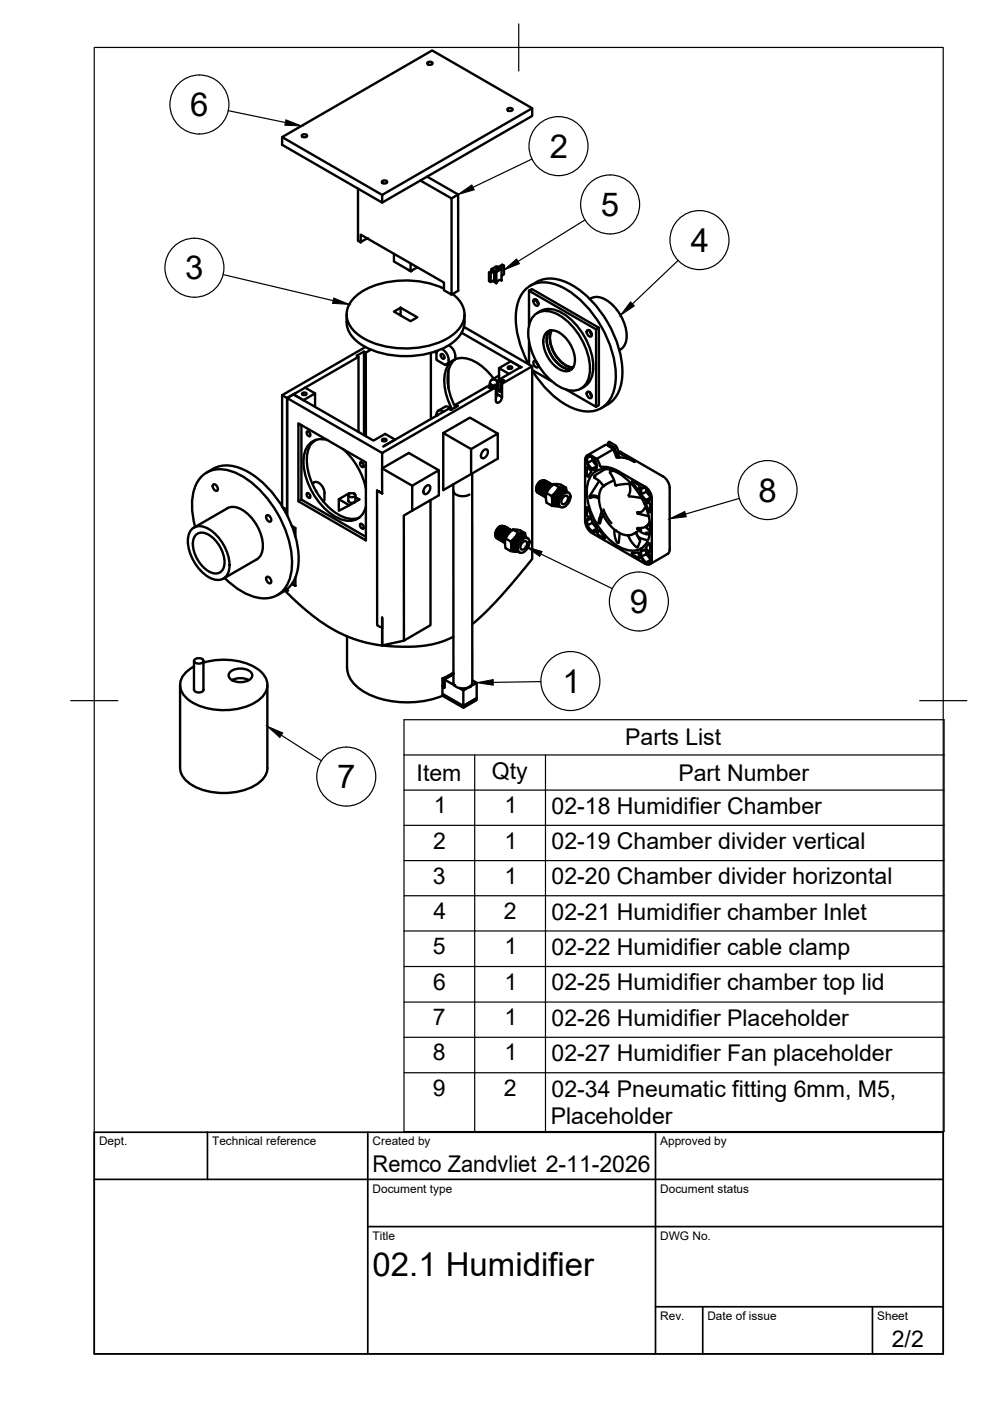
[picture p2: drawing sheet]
<svg xmlns="http://www.w3.org/2000/svg" width="210mm" height="297mm" viewBox="0 0 210 297" stroke-linecap="round" stroke-linejoin="round" font-family="sans-serif">
<!-- layer: Visible -->
<g fill="none" stroke="#000" stroke-width=".51">
<path d="M90.6 13.3a.64 .64 0 0 1 1.1 .2 .64 .64 0 0 1-1.1-.2zM59.8 29.1l21.2 12.2M64 28.7a.64 .64 0 0 1 1.1 .2 .64 .64 0 0 1-1.1-.2zM75.9 40v11.1l.6 .3M81 38.5a.64 .64 0 0 1 1.1 .2 .64 .64 0 0 1-1.1-.2zM89.1 38.3l6.6 3.8v20.4l-1.6-1v-1.6l-17.6-10.2v1.7M90.6 37.5l6.5 3.7 .1 20.4-1.5 .9M107.6 23.1a.64 .64 0 0 1 1.1 .2 .64 .64 0 0 1-1.1-.2zM112.8 23l-31.8 18.3v1.7l-21.2-12.3v-1.6l31.8-18.4 21.2 12.3v1.6l-31.8 18.4M77.9 50.5l-1.4 .9M83.5 53.8v1.6l3.1 1.8M86.6 57.2l.2 .2"/>
<path d="M87.1 55.8v1.7l-.5-.3M88.5 56.7l-1.4 .8M97.1 41.2l-1.4 .9M103.7 57.8l.8-.5 .4 .2v1.8l-.9 .5-.3-.2zM104 58v1.8M104.2 57.1v.4M104.8 59.4h.1M104.8 57.5v1.9zM104.8 57.5v1.9M104.9 57.5l-.9 .5-.3-.2M105.2 57.7v2.4l-.8-.5M105.6 56.6l-.3-.2-1.1 .7 1 .6 1.1-.7-.3-.2-.6 .4 1.4-.9-.3-.2-1.4 .9"/>
<path d="M106.1 59.3l.2 .2M106.3 57v2.5M106.3 59.5a.75 .75 0 0 0-1.1 .5M106.8 56.3v1.9l-.5 .3M73.5 66.7a6.5 6.5 0 0 0 4.2 7 19.5 19.5 0 0 0 17.6-.6 6.2 6.2 0 0 0 3.2-6.4M77.2 74.5v17.8M77.5 73.6l-17.7 10.2v23.6M77.6 74.8l-.4-.3-1.6 .9 .4 .3M78.6 74.2l-1 .6v17.7M84.9 65.2l3.6 2.1-1.4 .8-3.6-2 1.4-.9v1.7M91.4 74.8v14M92.1 74.6l.4 .2"/>
<path d="M92.5 74.8v1.5l1.9 1.1M92.6 74.4v.4M93.5 75.1l.1-.1a.64 .64 0 0 1 .5 1.1 .76 .76 0 0 1-.6-1zM93.7 74a2.76 2.76 0 0 1 1.4 2.3M94.1 61.2a19.7 19.7 0 0 0-17.1 .5 5.8 5.8 0 0 0-3.4 5.8 7.3 7.3 0 0 0 4.4 4.7 19.6 19.6 0 0 0 17.2-.7 5.7 5.7 0 0 0 3.2-5.8 6.1 6.1 0 0 0-2.4-3.4M94.4 77.4l.8-.2a8.1 8.1 0 0 0-.3 7.4l1 2.2M95.1 78.5v3.8M95.1 77l-.7 .4M95.2 73.2a2.79 2.79 0 0 1 1.3 2.3M96.5 76.2a5.7 5.7 0 0 0-1.5 5.7 14.5 14.5 0 0 0 1.6 4.5M96.5 75.5v.6M96.5 76.1l-1.4 .9v-.7"/>
<path d="M96.5 76.2a5.7 5.7 0 0 1 5.7 1.5l2.5 2.6M97.9 70.6l12.5 7.2-2.1-1.2-2.5 1.4M98.4 69.3l14.4 8.4M105.8 79.6l-1.6 .9M107.8 77.7h.5l.3 .3-.6 .2-.4-.2zM107.9 79.3l-2.1-1.3v2.5M110.4 77.8l-5 2.9v2.9M112.1 77.2a18.8 18.8 0 0 1-2.4-12.7 5.8 5.8 0 0 1 8.1-4.2 20.3 20.3 0 0 1 10.5 10.4 17.7 17.7 0 0 1 1.8 12.4 5.6 5.6 0 0 1-7.5 3.8 18.1 18.1 0 0 1-9.7-8.3M112.2 61.6l14.2 8.2v16.5l-6.3-3.7M112.2 61.6l.6-.3 14.2 8.2v16.4l-.6 .4M112.2 61.6v7.3M112.2 72.5v4.8"/>
<path d="M112.4 60.6a7.5 7.5 0 0 1 9-.1 23.4 23.4 0 0 1 10.6 18.4 7.5 7.5 0 0 1-4.6 7.7M112.8 78.5l4.2 2.3M113.1 67.1a3.7 3.7 0 0 1 4.5-.8 13.9 13.9 0 0 1 7.4 12.9 3.7 3.7 0 0 1-5.5 3.2 13.9 13.9 0 0 1-7.4-12.9l.2-.9zM113.2 63.5a.77 .77 0 0 1 .8 .4 .77 .77 0 0 1-.1 .9 .99 .99 0 0 1-.7-1.3zM113.7 76.6l-.4-.1a.86 .86 0 0 0-.1 .9 .86 .86 0 0 0 .8 .5l.2-.4M113.7 63.5l.5 .9M113.7 76.6l.4 .8M113.8 63.6l.3 .7M113.8 76.9l.2 .2M113.9 66.4a4.3 4.3 0 0 1 4.9-.3 14.2 14.2 0 0 1 7 12.2 4.5 4.5 0 0 1-1.9 3.7M115.8 70.6a2.42 2.42 0 0 1 3.3 .3 7.2 7.2 0 0 1 2.7 6.2 1.96 1.96 0 0 1-1.2 1.6 1.96 1.96 0 0 1-2.1-.4 7.2 7.2 0 0 1-3.2-6.6zM116.9 70a5.8 5.8 0 0 0 1.6 6.4 4.3 4.3 0 0 0 3 1.5"/>
<path d="M117 70a5.9 5.9 0 0 0 1.6 6.3 4.4 4.4 0 0 0 2.9 1.6M121.3 78.2a4.7 4.7 0 0 1-4.4-2.9 4.8 4.8 0 0 1-.4-5.2 4.7 4.7 0 0 0 .4 5.2 4.7 4.7 0 0 0 4.3 2.9M124.5 70.1a.77 .77 0 0 1 .8 .3 .77 .77 0 0 1-.1 1 .99 .99 0 0 1-.7-1.3zM125 70.1l.5 .8M125.1 63.4a3.2 3.2 0 0 1 3.7 .4 9.3 9.3 0 0 1 3.9 8.6l-.6 1.3-.5 .4M125.1 70.1l.4 .7M127 69.5l-.6 .3M131.6 74.1l-.3 .1M59.8 83.8l1.1 .6v24.8v-24.8l20.1 11.6M62.5 83.5l-1.6 .9 1.3-.8 17 9.8 2.5-1.4 2.1 1.2M63.3 89.8l14.3 8.2v16.6l-14.3-8.3zM63.9 90.1v15.8"/>
<path d="M64.2 83.3l.5-.1 .3 .4-.6 .2-.4-.2zM64.7 82.2l11.3-6.5v15.9M64.7 82.2l2.1 1.2v2.9M64.7 82.2l-2.5 1.4 2.1 1.2 2.5-1.4M65.1 91.5a.68 .68 0 0 1 .6 1 .68 .68 0 0 1-.6-1zM67.1 93.2l-.5 .4a4 4 0 0 0-1.5 3.4 13.5 13.5 0 0 0 1.9 7.1M69.4 93.3a3.7 3.7 0 0 0-4.9 3.1 13.9 13.9 0 0 0 4.3 11.4 7.3 7.3 0 0 0 6.2 2.5 3.6 3.6 0 0 0 2.6-2.9M72.7 95.2a15.6 15.6 0 0 1 4.9 8.5M76.4 98a.68 .68 0 0 1 .6 1 .68 .68 0 0 1-.6-1zM81 99.3l6.4 3.7M81 99.3v5.3M81 99.3l5.7-3.3 6.3 3.7"/>
<path d="M81.1 93.1l.5-.1 .4 .4-.6 .2-.4-.2zM92.5 87.9l.3 .1-.3-.1v.3M94 91.8v12.1l11.5-6.7v-5.3l-5.9-3.4-5.6 3.3 5.9 3.4 5.6-3.3M94 87.3a.82 .82 0 0 0-.9-.3 .82 .82 0 0 0-.5 .9M95.8 86.8l-.3-.3a1.06 1.06 0 0 0-1.1-.3l-1.5 .9M96.7 85.8l.4 .2-1.5 .9-.5-.2-13.8 7.9 2.5-1.4M99.9 95.2v5.3M102.4 95.6l.3-.2 .5-.1a1.21 1.21 0 0 1-1 1.8 1.05 1.05 0 0 1 .2-1.5zM103.9 81.4v.2M104.4 81.7v.5M105.1 84.8v-2.7l-24.1 13.9v3.3M105.1 82.1l-.3-.2-.8 .5-.4-.3 .8-.4-.3-.2-7.4 4.3v.5"/>
<path d="M105.1 83.6l.3 .1M105.1 82.6h.3M105.4 83.6l1 .6M105.4 83.6l-.3 .7M105.4 81.9l-.4-.3-.2 .1v.3M105.4 80.7l.3 .2 .8-.5 .5 .3-.8 .5 .2 .2M105.4 80.8a.83 .83 0 0 0-1-.3 .83 .83 0 0 0-.5 .9M105.7 80.9v2M106.2 81.2v1.9l-.5-.2 .5-.3M106.4 84.2v-2.8l6.4-3.7v40.8l-4.7 5.8-3 3.3-2.8 2.8-2.2 1.9M106.4 84.2l-.3 .9a.55 .55 0 0 1-.9 .2l-.1-.5M106.5 80.4v.6"/>
<path d="M123.9 82l-.8 .4M124.1 97.5v13M124.5 83.1a.77 .77 0 0 1 .8 .4 .77 .77 0 0 1-.1 .9 .99 .99 0 0 1-.7-1.3zM124.5 98.2l1 1.2M124.5 98.2l.4 .7 .6 .5M124.5 96.9a1.38 1.38 0 0 1 1.8 1 1.22 1.22 0 0 1-.2 1.7 1.98 1.98 0 0 1-1.6-2.7zM124.6 99.2h-.2l.1 1.8h.2l.6-.9M124.7 96.8l-.3 .7 .1 .7M124.7 99.2l.6 .6v.3M125 83.1l.5 .9M125.1 83.2l.4 .7M125.3 96.8l-.8 .1v1.3l1.1-.6v-.6"/>
<path d="M125.5 99.4l.7 .1M125.6 97.6l.8 1.1M125.6 97.1l.6 .7M126 97.5l.4 .5M126.4 98.9l-.9 .5 .9-.1M126.4 98.3v1M126.6 97.3l.6 1.4M127.2 98.7l.2 .3M127.4 99h1.2l1.9 .6 6.3 3.6M128.4 99.4l-2.4 1.6a.43 .43 0 0 0 .4 .5l.7 .6 .9 1M128.9 94.3l-.6 .1-3.8 2.2M129 94.2v.3l1 .7 .4 .9"/>
<path d="M129.2 93.7l1.4 .9 .6 1.3M129.2 93.7l-.2 .1v.3l1.3 .8 .8 2.1M130 95.3l-3.5 2-1-.6a.86 .86 0 0 0-1-.1 .86 .86 0 0 0-.4 .9M130 95.3l.7 1.5 .4 .2M130 99.8l-.6 .2-.1 .2 .8 1.4 .4 1.3M130 95.2v.1M130.5 96.3l.2 .7M131.1 96l3.5 1.9-1.7-.7-1.6-.2zM131.3 97h-.1M131.4 95.8l-.3 .2M131.4 95.8l9.2 5.2M40.9 112a3.3 3.3 0 0 1 4.1 .6 9.5 9.5 0 0 1 3.6 8.1 2.46 2.46 0 0 1-3.6 2 9.3 9.3 0 0 1-5.1-8.9l.2-.7z"/>
<path d="M41.4 111.7a12.6 12.6 0 0 1 .5-9.6 5.6 5.6 0 0 1 6.8-2.3 19 19 0 0 1 10.1 9 19 19 0 0 1 2.8 13.4 5.7 5.7 0 0 1-7.4 4.4 14.8 14.8 0 0 1-6.6-4.1M41.5 113.5a2.42 2.42 0 0 1 3.4 .3 7.2 7.2 0 0 1 2.6 6.1 1.96 1.96 0 0 1-1.2 1.7 1.96 1.96 0 0 1-2-.5 7.2 7.2 0 0 1-3.3-6.5zM43.8 100.2a7.4 7.4 0 0 1 8.9-.1 23.4 23.4 0 0 1 10.6 18.4 7.5 7.5 0 0 1-4.5 7.7M45.2 102.8a.77 .77 0 0 1 .8 .3 .77 .77 0 0 1-.1 1 .99 .99 0 0 1-.7-1.3zM48.2 107.8l-7.1 4.1M48.2 107.8a3.8 3.8 0 0 1 4.2 1.1 9.3 9.3 0 0 1 3.2 8l-.6 1.3-.6 .4M54.4 118.6l-7.1 4.1M56.5 109.3a.77 .77 0 0 1 .9 .4 .77 .77 0 0 1-.2 .9 .99 .99 0 0 1-.7-1.3zM59.9 107.6l.6 .3v.6M60.5 107.9l-.3 .1M61.9 111.5l.7 .5-.5 .2M62.6 112v1.8"/>
<path d="M63.3 106.3l.6-.4 13.7 7.9M65.1 104.5a.68 .68 0 0 1 .6 1.1 .68 .68 0 0 1-.6-1.1zM66.2 102.5a1.35 1.35 0 0 1 2.1 .6l.2 .3a4.1 4.1 0 0 1 .3 2.7l-.2 .2M67 104.1v.1M67 104.1a11.7 11.7 0 0 0 6.7 5.8l1.7 .1 .7-.2M73.9 105v1.2M73.9 106.2a.9 .9 0 0 0 1.3 .3M74.1 104.7l.5-.2a.58 .58 0 0 1 .7 .6l-.7 .3a.58 .58 0 0 1-.7-.5zM74.1 104.7l-.1-.1-2.2 1.2v2.5l2.3-1.2M75.2 106.5h.1M75.4 105.4l.8 .5-2.1 1.2-2.3-1.3M75.4 105v1.2"/>
<path d="M75.4 106.2l-.2 .3M76.4 111.1a.68 .68 0 0 1 .6 1 .68 .68 0 0 1-.6-1zM79.9 104l1.1 .6zM79.9 104l.1 28.6 .6 .4M90.2 103.2l.3-.2 .5-.1a1.21 1.21 0 0 1-1 1.8 1.05 1.05 0 0 1 .2-1.5zM91.3 106v26.6l-5.7 3.2v-26.5l7.4-4.3v-5.3l-5.6 3.3v5.3M96.1 104.1v40.7l.2 .4M96.1 102.7v1.4a2.18 2.18 0 0 0 3.1 .9l.3-.1M100.1 100.4v44.4l-.1 .4-.5 .4M105 113.3l.1 .5 .3 .3M105 113.3l.1 .6 .5 .3M106 111.6a1.92 1.92 0 0 0-1 1.8"/>
<path d="M106.4 111.7l-.8 .7-.3 1.1M106.7 111.6l-.5-.1-.6 .5-.5 .8-.1 .5M106.7 111.9l-.8 .8-.2 1M107 111.6h-.4l-.4 .2-.7 .9-.2 1 .4 .6M107.1 112.1l-.8 .7-.3 1.1M107.2 111.7l-.5-.1-.8 .5-.5 1v.6a.68 .68 0 0 0 .5 .7M107.2 114.2l1.1 .6M107.4 111.8l-.4-.1-.4 .2-.7 .9-.2 1 .1 .5 .3 .2M107.4 112.3l-.4 .3-.4 .5-.2 1M107.5 112l-.3-.2-.4 .1-.8 .9-.3 1.1 .2 .4 .4 .3M107.7 113l-.3 .5M107.8 112h-.4l-.4 .1-.7 .9-.3 1.1 .4 .6"/>
<path d="M107.8 112.5l-.8 .8-.2 1M107.9 112.2l-.3-.2-.5 .1-.8 1-.2 1.2 .2 .3 .3 .2M108.1 112.2l-.3-.1-.5 .3-.7 .9-.2 1 .4 .6M108.2 112.4l-.3-.2-.5 .2-.8 .9-.1 1.2 .1 .3 .4 .2M108.4 112.4h-.3l-.4 .2-.7 .7-.2 .8 .2 .9-.2-.7 .3-1.1 .7-.7 .3-.1 .4 .1M108.4 112.4h.1M108.5 112.4a2.45 2.45 0 0 0-1.4 2.8M108.7 112.3l1.4 .1 1.2 .6M108.7 112.3l-1 1.1-.6 1.3 .1 1.5 1.1 .6M108.7 112.3l1.1 .6M109.3 116.3h.2M110.7 114.5a.9 .9 0 0 1 1.5 0 2.28 2.28 0 0 1-1.9 2.7 1.51 1.51 0 0 1 0-2.3z"/>
<path d="M110.7 113.9h.1M110.8 115l.2-.2h.6a1.16 1.16 0 0 1-1.1 1.7 1 1 0 0 1 .3-1.5zM111 113.3l.4 .6M111 113.9a1.85 1.85 0 0 0-1.5 2.5M111 113.3a2.08 2.08 0 0 0-2.3 1.7 1.27 1.27 0 0 0 .5 1.9h.5M111.1 113.7l.1 .1M111.1 113.7a1.88 1.88 0 0 0-2.1 1.9 .95 .95 0 0 0 .5 1.1M111.3 113.8a1.42 1.42 0 0 0-1.9 1.1l-.2 .4a1.17 1.17 0 0 0 .4 1.5M111.4 113.8a1.03 1.03 0 0 0-.9-.7 1.03 1.03 0 0 0-1 .6 2.36 2.36 0 0 0-.6 3.1l.7 .1M111.4 113.9a.56 .56 0 0 0-.3-.8l-.7-.1a.55 .55 0 0 0-.6-.1 .55 .55 0 0 0-.3 .6l-.6 .7a1.16 1.16 0 0 0-.5 1.6l-.1 1 1.5 .2M111.5 113.9l.4 .2M111.6 113.9a1.93 1.93 0 0 0-2.1 2 1.02 1.02 0 0 0 .7 1.3"/>
<path d="M113.7 103.7l.1 .5 .4 .3M113.7 103.7l.1 .4 .2 .4M114.6 102l-.6 .7-.3 1.1M114.7 101.9l-.1 .1M115 102l-.8 .8-.2 1.1M115.4 101.9l-.5-.1-.6 .5-.6 1.4M115.4 102.2l-.8 .8-.2 1.1M115.4 105.3h.1M115.7 105.4l-.2-.8 .3-1 .7-.8h.7a2.45 2.45 0 0 0-1.4 2.8M115.7 102l-.7 .1-.8 .9-.2 1.1 .4 .6M115.7 102h.1M115.8 102.4l-.8 .7-.3 1.2"/>
<path d="M115.9 102.1l-.3-.2-.5 .1-.8 .9-.3 1.1 .2 .5 .4 .2M115.9 104.5l1 .7M116.1 102.2l-.3-.1-.5 .2-.7 .9-.2 .9 .1 .5 .3 .3M116.1 102.6l-.8 .8-.2 1.1M116.2 102.3l-.3-.2-.5 .1-.8 1-.2 1.1 .2 .5 .3 .2M116.4 103.3l-.4 .5M116.4 102.4l-.3-.1-.4 .1-.7 .8-.3 1.2 .2 .5 .2 .2M116.5 102.8l-.8 .7-.3 1.2M116.6 102.5l-.3-.2-.5 .1-.8 1-.2 1.2 .1 .3 .4 .3M116.8 102.6l-.4-.1-.3 .2-.8 .8-.2 1.2 .3 .6M116.9 102.7l-.2-.2-.6 .1-.8 1-.2 1.2 .3 .4 .3 .2M117.1 102.8h-.6l-.7 .7-.4 1.2 .3 .7"/>
<path d="M117.4 102.6l1.5 .2 1.1 .6M117.4 102.6l-1.1 1.2-.5 1.3 .1 1.5 1 .6M117.4 102.6l1.1 .7M118 106.6l.1 .1M118.5 107.3h.1M118.5 107.3l.3 .2M119.3 104.9a.9 .9 0 0 1 1.6 0 2.28 2.28 0 0 1-1.9 2.7 1.51 1.51 0 0 1 0-2.3zM119.4 104.2l.1 .1M119.5 105.4l.2-.2 .5-.1a1.16 1.16 0 0 1-1 1.8 1 1 0 0 1 .3-1.5zM119.6 103.7l.5 .5v-.3a.45 .45 0 0 0-.7-.5h-.3a.55 .55 0 0 0-.6-.1 .55 .55 0 0 0-.3 .5l-.6 .8a1.13 1.13 0 0 0-.5 1.5v.5a.39 .39 0 0 0-.1 .5 .39 .39 0 0 0 .4 .2h1.1M119.6 104.2a1.85 1.85 0 0 0-1.4 2.6M119.6 103.6a2.08 2.08 0 0 0-2.2 1.8 1.2 1.2 0 0 0 .4 1.8h.6"/>
<path d="M119.8 104.1a1.33 1.33 0 0 0-1.7 .9 1.36 1.36 0 0 0 .1 2.1M120 104.2a1.42 1.42 0 0 0-1.9 1.1l-.2 .3a1.17 1.17 0 0 0 .4 1.5M120.1 104.1a1.03 1.03 0 0 0-1-.6 1.03 1.03 0 0 0-.9 .6 2.36 2.36 0 0 0-.6 3l.7 .1M120.6 104.5a1.35 1.35 0 0 0-2.1 .8 1.64 1.64 0 0 0 0 2M124.1 110.5l.4 1.4 1 1.1 11.3 6.5M124.5 111.4l1 1.3M124.5 110.1a1.38 1.38 0 0 1 1.8 1.1 1.22 1.22 0 0 1-.2 1.6 1.98 1.98 0 0 1-1.6-2.7zM124.7 110a1.88 1.88 0 0 0 .8 2.7M125 105.3l.1 .3 .6-.2h.6a.79 .79 0 0 1 .8 1.1l.3 1.3 .5 1.3M125.3 109.4v.2l-.7-.1M125.3 109.4l-.6-1.7-.3-.2v1.7l.2 .3M125.3 110.1l-.8 .1v1.2l1.1-.6v-.6"/>
<path d="M125.5 112.7l.7 .1M125.5 100.6a3.8 3.8 0 0 1 4.7-.7 14.2 14.2 0 0 1 7.6 13.2 3.8 3.8 0 0 1-5.7 3.2 14.2 14.2 0 0 1-7.6-13.2l.2-1zM125.6 110.8l.8 1.1M125.6 110.3l.6 .7M126 110.7l.4 .6M126.1 101.3h.1M126.4 112.1l-.9 .6 .9-.1M126.4 111.5v1M126.9 112.4l.2 .1M126.9 112.4l-.2 .7 .1 .2M127 102l-2 3.3 1-.2 1 .4 .3-1.5 .7-1M127.1 112.5l1.2 1.6-1.5-.7"/>
<path d="M127.4 109l-.3 .8a.84 .84 0 0 0 0 1.2l.2-.1 .2-1.1M127.4 109h.1M127.6 108.4l-.2 .6M128 108l.8 1.8 .8 1.1M128 109.3l1 1.7 1.3 1.3M128 109.4l-.7 .7M130.2 101.8l-1.9 1-.2 .2M130.3 112.3v1.1l.3 1a.53 .53 0 0 0 .6 .7l.2-2.1M130.5 112.4l1.4 .8 1.3 .3M133.2 113.5l.8 1.6 1 .9 .3-.1 .4-1.3-.9-1.7 .9 1.6M133.2 113.4v.1M133.4 105.3l2.6 .3"/>
<path d="M133.8 102.6l-2.3 .1-.9 .3M133.9 102.6h-.1a.41 .41 0 0 0-.3 .3 .41 .41 0 0 0 .1 .4v1l-.3 .8M134 117.2l1.3-.1 .3 1.2-1.5-.7zM134 102.3v-.3l1.6 .9v.2l-.2 .7-1.4-1.5M135.1 112.1l.8 .7 1.1 .4M135.1 112h.2M135.2 108.9l2.3 .5M135.3 111.9h.1M135.3 113.9l2.1 .6M135.5 112.2h.1M135.5 112.5l-1.4 .8-.8 .1M136 103.5v1.3l1-.6 .9 1.1"/>
<path d="M136 116.8v1.3M136 104.8l.9 1.3M136 116.8a2.16 2.16 0 0 0 .9 2.5M136 103.5l-.2 .6 .2 .7M136 104.8l.4 .8 .5 .5M136 116.7a1.38 1.38 0 0 1 1.8 1.1 1.22 1.22 0 0 1-.3 1.6 1.98 1.98 0 0 1-1.5-2.7zM136 103.5a1.38 1.38 0 0 1 1.8 1 1.22 1.22 0 0 1-.3 1.7 1.98 1.98 0 0 1-1.5-2.7zM136.1 116.6l-.1 .2M136.1 103.4l-.1 .1M136.6 107.9h.1M136.8 103.2l.7 .6a3 3 0 0 1 .7 1.8v13.1a.86 .86 0 0 1-.4 .9 .86 .86 0 0 1-1-.1M136.8 116.7l-.8 .1"/>
<path d="M136.8 103.5h-.8M136.9 111.7l.9 .9-.2-.3a1.16 1.16 0 0 0-1.6-.4l-.7 .1M136.9 119.3l.8 .1M136.9 106.1l.8 .1M136.9 116.1l.7-.9h.2v1.9l-.8-.7M136.9 116.1l.1 .3M137 112.9l.8 .1M137 107.7l-.4 .1-.3 .5-.4 .2-.8 .2M137 113.2l.7 .2M137 103.6v.6M137 116.8v.7M137.1 116.9l.6 .7"/>
<path d="M137.1 103.7l.6 .7M137.5 104.1l.3 .5M137.5 117.4l.3 .5M137.6 106.7l.3 .2-.1 1.7-.2-.2-.7-1.6M137.6 106.7l-.6-.1-.1 .2M137.7 110.6l-.8 1.1M137.8 111l-.8 .6M137.8 111.2l-.6 .3M137.9 118.7l-1 .6 1-.1M137.9 118.6l-.9-1.1-1 .6 .9 1.2M137.9 105.5l-1 .6 1-.1M137.9 104.9v1"/>
<path d="M137.9 118.1v1M140.6 101l1 1.1 .4 1.4v13l-.1 .6-.3 .3M141.6 117.4l-3.8 2.2M41.2 139.9a1.25 1.25 0 0 1 2 .2 1.16 1.16 0 0 1-2.1 0zM56.5 122.4a.77 .77 0 0 1 .9 .3 .77 .77 0 0 1-.2 1 .99 .99 0 0 1-.7-1.3zM60.4 125.3l2.9 2.7 2.9 2.4 1.9 1.5 3.1 1.9 2.6 1.2 2.3 .8 4.9 1.1M60.9 124.9v.3zM61.9 123.8l.7 .4-.7-.4M62.6 122.4v1.8M73.6 134.9v6.7a6.9 6.9 0 0 0 4.6 5.6 20.5 20.5 0 0 0 15.6 .3M96.1 135l-3.1 1.3-3.4 .7-4.6 .1-4-.2v-6v5.9l4.6-1M38.2 145.2v17.6a4.9 4.9 0 0 0 3.2 4 14.4 14.4 0 0 0 13-.5 4.5 4.5 0 0 0 2.3-3.5"/>
<path d="M41.1 140.1v6.1a1.16 1.16 0 0 0 2.1 0l-.1-6.1M43.1 140.5a14.3 14.3 0 0 1 11.5 1.3 3.8 3.8 0 0 1 2.1 3.4 3.8 3.8 0 0 1-2 3.4 14.1 14.1 0 0 1-14.4 0 3.8 3.8 0 0 1-.1-6.7l.9-.6M48.8 142.5a3.4 3.4 0 0 1 4.6 .3 1.26 1.26 0 0 1-1.2 1.7 3.3 3.3 0 0 1-3.6-.9v-.8zM49.2 144.2a3.9 3.9 0 0 1 3.6 0M56.7 145.2v17.6M93.8 145.4v.2M93.9 145.4v.2M94.2 144v1.8v-1.8l1.9-1.1zM96.2 142.6l-2.4 1.2M97.4 145.9l.8 .5v3.3l-4.3-2.5M97.4 145.9l-3.6-2.1v1.6h.1v.2h-.1v1.9M98.3 149.7l2.8-1.7v.4l-2.8 1.7"/>
<path d="M99.5 145.7l-1.3 .7M99.5 145.6l-.8 .3h-1.3M100.1 144.2l1 .6-1.5 .8M101.1 144.8v3.2l-2.9 1.7 .1 .4-4.5-2.6"/>
</g>
<g fill="#000">
<circle cx="77.9" cy="50.6" r=".25"/>
<circle cx="87.1" cy="57.5" r=".25"/>
<circle cx="92.6" cy="74.5" r=".25"/>
<circle cx="110.4" cy="77.8" r=".25"/>
<circle cx="64.3" cy="84.8" r=".25"/>
<circle cx="129.6" cy="99.9" r=".25"/>
<circle cx="126" cy="101" r=".25"/>
<circle cx="126.9" cy="110.8" r=".25"/>
<circle cx="135.3" cy="113.9" r=".25"/>
<circle cx="135.7" cy="112.4" r=".25"/>
<circle cx="136.9" cy="111.7" r=".25"/>
<circle cx="137" cy="113.2" r=".25"/>
<circle cx="60.9" cy="125.2" r=".25"/>
<circle cx="96.3" cy="145.3" r=".25"/>
<circle cx="98.2" cy="149.7" r=".25"/>
<circle cx="99.5" cy="145.7" r=".25"/>
<circle cx="99.6" cy="145.6" r=".25"/>
</g>
<!-- layer: TITLEBLOCK -->
<path d="M20 240.1h180v46.9h-180zM20 250h180M44 240.1v9.9M78 240.1v46.9M139 240.1v46.9M78 260.1h122M139 277.1h61M149 277.1v9.9M185 277.1v9.9" fill="none" stroke="#000" stroke-width=".36"/>
<!-- layer: BORDER -->
<path d="M20 10.1h180v276.9h-180zM110 5.1v10M15 148.6h10M195 148.6h10" fill="none" stroke="#000" stroke-width=".25"/>
<!-- layer: Parts Lists -->
<g fill="none" stroke="#000" stroke-width=".25">
<path d="M85.7 152.6h114.5v87.3h-114.5zM85.7 160.1h114.5M85.7 167.5h114.5M85.7 175h114.5M100.6 160.1v79.8M115.7 160.1v79.8M85.7 182.5h114.5M85.7 189.9h114.5M85.7 197.4h114.5M85.7 204.9h114.5M85.7 212.5h114.5M85.7 219.9h114.5"/>
<path d="M85.7 227.4h114.5"/>
</g>
<!-- layer: Balloons -->
<g fill="none" stroke="#000" stroke-width=".25">
<circle cx="42.3" cy="22.2" r="6.3"/>
<circle cx="118.4" cy="31" r="6.3"/>
<circle cx="41.2" cy="56.8" r="6.3"/>
<circle cx="129.4" cy="43.3" r="6.3"/>
<circle cx="148.3" cy="50.9" r="6.3"/>
<circle cx="162.7" cy="103.9" r="6.3"/>
<circle cx="135.5" cy="127.5" r="6.3"/>
<circle cx="120.9" cy="144.4" r="6.3"/>
<circle cx="73.4" cy="164.7" r="6.3"/>
</g>
<!-- layer: 0 -->
<path d="M60.6 25.4l3.3 1.3-3.5-.1zM97.1 41.2l2.9-2 .5 1zM106.8 57.2l2.7-2.3 .6 1zM70.8 63.2l3.2 1.3-3.5-.2zM133.7 64l.8 .9-2.9 2zM111.5 115.9l3.4 1-.5 1.1zM142 110l3.2-1.6 .3 1.2zM56.7 154l3.2 1.4-.6 1zM101.1 144.7l3.5-.6v1.2z" fill="#000" stroke="#000" stroke-width=".21"/>
<path d="M48.4 23.5l12.1 2.5M112.8 33.7l-12.5 6M47.3 58.2l23.3 5.5M124 46.6l-14.2 8.8M143.8 55.2l-9.7 9.2M114.7 117.5l15.1 7.3M156.7 105.7l-11.3 3.3M59.6 155.9l8.5 5.4M114.7 144.5l-10.1 .2" fill="none" stroke="#000" stroke-width=".25"/>
<g font-size="7">
<text x="40.3" y="24.6">6</text>
<text x="116.5" y="33.5">2</text>
<text x="127.4" y="45.8">5</text>
<text x="146.5" y="53.4">4</text>
<text x="39.3" y="59.3">3</text>
<text x="160.8" y="106.4">8</text>
<text x="133.5" y="130">9</text>
<text x="119.3" y="146.9">1</text>
<text x="71.5" y="167.2">7</text>
<text x="79" y="270.6">02.1 Humidifier</text>
</g>
<g font-size="4.9">
<text x="132.5" y="158">Parts List</text>
<text x="88.3" y="165.5">Item</text>
<text x="104.3" y="165.1">Qty</text>
<text x="143.8" y="165.5">Part Number</text>
<text x="92" y="172.4">1</text>
<text x="107" y="172.4">1</text>
<text x="116.9" y="172.6">02-18 Humidifier Chamber</text>
<text x="91.9" y="179.9">2</text>
<text x="107" y="179.9">1</text>
<text x="116.9" y="180.1">02-19 Chamber divider vertical</text>
<text x="91.8" y="187.4">3</text>
<text x="107" y="187.4">1</text>
<text x="116.9" y="187.5">02-20 Chamber divider horizontal</text>
<text x="91.9" y="194.8">4</text>
<text x="106.8" y="194.8">2</text>
<text x="116.9" y="195">02-21 Humidifier chamber Inlet</text>
<text x="91.8" y="202.3">5</text>
<text x="107" y="202.3">1</text>
<text x="116.9" y="202.4">02-22 Humidifier cable clamp</text>
<text x="91.8" y="209.8">6</text>
<text x="107" y="209.8">1</text>
<text x="116.9" y="210">02-25 Humidifier chamber top lid</text>
<text x="91.8" y="217.3">7</text>
<text x="107" y="217.4">1</text>
<text x="116.9" y="217.5">02-26 Humidifier Placeholder</text>
<text x="91.8" y="224.8">8</text>
<text x="107" y="224.8">1</text>
<text x="116.9" y="225">02-27 Humidifier Fan placeholder</text>
<text x="91.8" y="232.4">9</text>
<text x="106.8" y="232.4">2</text>
<text x="116.9" y="232.5">02-34 Pneumatic fitting 6mm, M5,</text>
<text x="116.8" y="238.3">Placeholder</text>
<text x="79" y="248.5">Remco Zandvliet 2-11-2026</text>
<text x="189.1" y="285.7">2/2</text>
</g>
<g font-size="2.5">
<text x="21" y="242.9">Dept.</text>
<text x="45" y="242.9">Technical reference</text>
<text x="79" y="242.9">Created by</text>
<text x="140" y="242.9">Approved by</text>
<text x="79" y="252.8">Document type</text>
<text x="140" y="252.8">Document status</text>
<text x="79" y="262.9">Title</text>
<text x="140" y="262.9">DWG No.</text>
<text x="140" y="279.9">Rev.</text>
<text x="150" y="279.9">Date of issue</text>
<text x="186" y="279.9">Sheet</text>
</g>
</svg>
